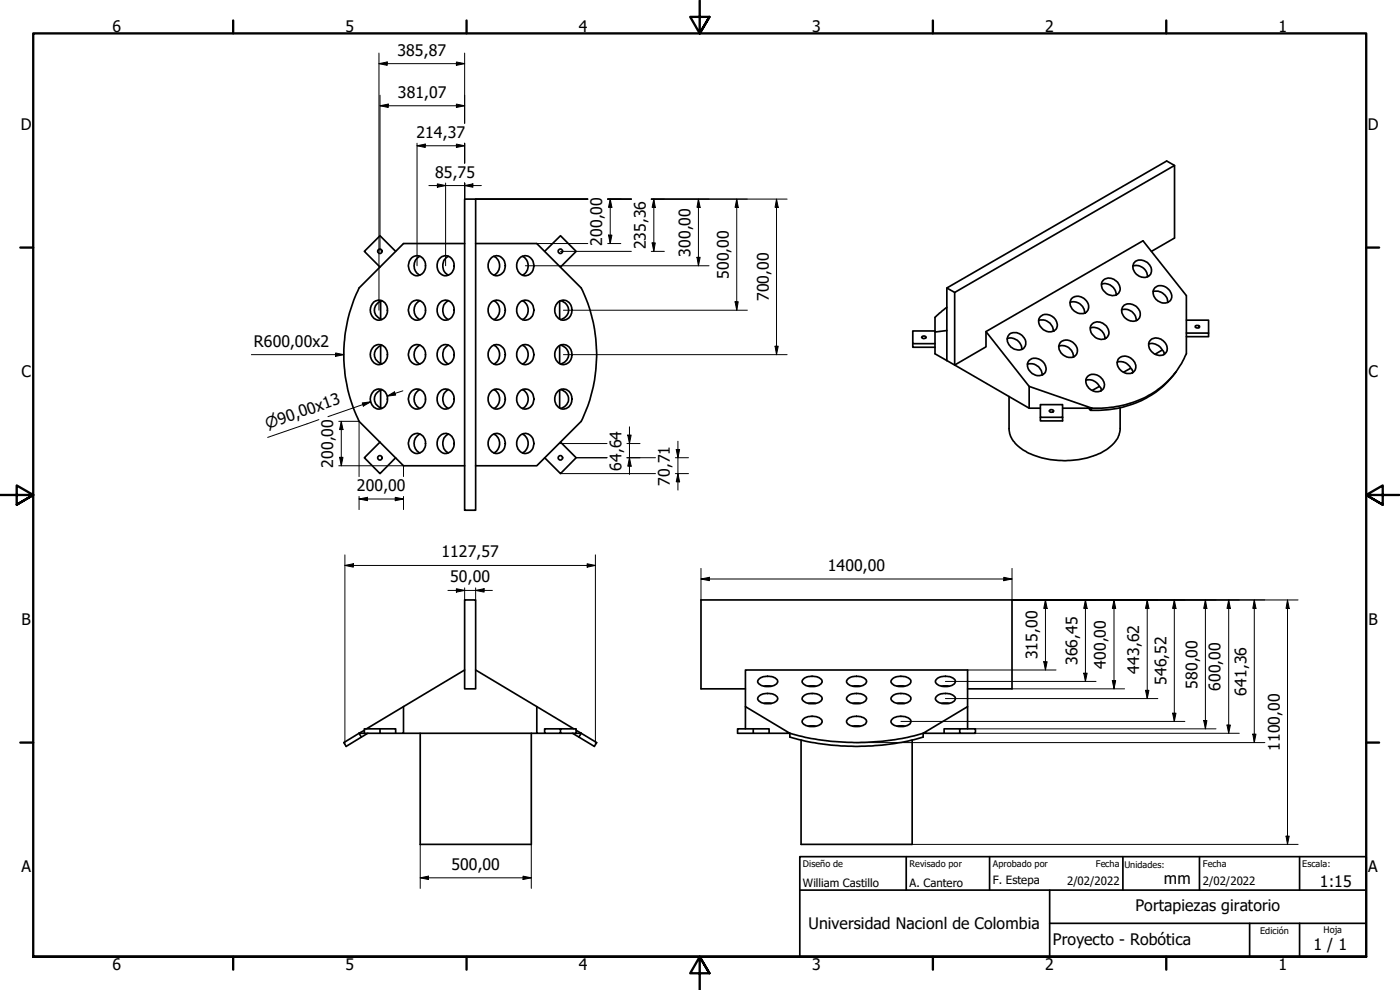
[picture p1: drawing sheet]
<svg xmlns="http://www.w3.org/2000/svg" width="420mm" height="297mm" viewBox="0 0 420 297" stroke-linecap="round" stroke-linejoin="round" font-family="sans-serif">
<!-- layer: Visible (ISO) -->
<g fill="none" stroke="#000" stroke-width=".51">
<path d="M139.4 59.7h3.3v93.4h-3.3zM352.5 49.6l-2.4-1.3-65.9 38.1v21.8M118.7 75.4l-4.7-4.7-4.7 4.7 4.7 4.7M123.5 77.4a2.6 2.6 0 0 1 3-.2 2.6 2.6 0 0 1 1.2 2.8 2.54 2.54 0 0 1-2.5 2.7 2.54 2.54 0 0 1-2.6-2.6l.2-1.6zM126 76.9a3.2 3.2 0 0 0 0 5.6M132 77.6a2.56 2.56 0 0 1 3-.5 2.56 2.56 0 0 1 1.3 2.9 2.57 2.57 0 0 1-2.8 2.7 2.57 2.57 0 0 1-2.3-3.1l.2-1.1zM134.6 76.9a3.2 3.2 0 0 0 0 5.6M139.4 73.1h-18.3l-13.3 13.3a46 46 0 0 0 0 40l13.3 13.3h18.3M142.7 73.1h18.4l13.3 13.3a45.4 45.4 0 0 1 0 40l-13.3 13.3h-18.4M147.3 77.6a2.54 2.54 0 0 1 3-.6 2.54 2.54 0 0 1 1.3 2.7 2.59 2.59 0 0 1-2.5 3 2.59 2.59 0 0 1-2.6-2.8l.1-1.2zM148.2 76.9a3.2 3.2 0 0 1 0 5.6M155.8 77.6a2.51 2.51 0 0 1 2.9-.7 2.51 2.51 0 0 1 1.5 2.5 2.62 2.62 0 0 1-1.3 2.9 2.62 2.62 0 0 1-3.1-.4 3.4 3.4 0 0 1 0-4.3z"/>
<path d="M156.8 76.9a3.2 3.2 0 0 1 0 5.6M163.4 75.4l4.8-4.7 4.7 4.7-4.7 4.7M340 79.8a3.4 3.4 0 0 1 4.4 3.2M340.7 78.5a3.2 3.2 0 0 1 3.7 .3 3.2 3.2 0 0 1 .8 3.5 3.1 3.1 0 0 1-5.1-1.5l-.1-.9 .2-.9zM345.6 75.4l6.9-4v-21.8l-66 38.1v21.8l22.4 13M112.1 90.7a2.66 2.66 0 0 1 3.2-.1 2.66 2.66 0 0 1 1 3 2.54 2.54 0 0 1-2.7 2.5 2.54 2.54 0 0 1-2.4-2.6v-1.1zM114.2 90.4a2.87 2.87 0 0 0-1.8 2.9 2.87 2.87 0 0 0 2.2 2.6M114.2 90.4v5.3M114.6 90.2l-.4 .2M123.5 90.7a2.66 2.66 0 0 1 3.2-.1 2.66 2.66 0 0 1 1 3 2.54 2.54 0 0 1-2.6 2.5 2.54 2.54 0 0 1-2.5-2.6l.2-1.7zM126 90.2a3.2 3.2 0 0 0 0 5.7M132.1 90.7a2.56 2.56 0 0 1 3.1-.2 2.56 2.56 0 0 1 1.1 2.8 2.58 2.58 0 0 1-2.8 2.8 2.58 2.58 0 0 1-2.3-3.2l.2-1.1z"/>
<path d="M134.6 90.2a3.2 3.2 0 0 0 0 5.7M147.4 90.7a2.56 2.56 0 0 1 3-.3 2.56 2.56 0 0 1 1.2 2.7 2.59 2.59 0 0 1-2.5 3 2.59 2.59 0 0 1-2.6-2.9l.3-1.6zM148.2 90.2a3.2 3.2 0 0 1 0 5.7M155.8 90.9a2.54 2.54 0 0 1 3-.6 2.54 2.54 0 0 1 1.4 2.8 2.59 2.59 0 0 1-2.5 3 2.59 2.59 0 0 1-2.6-2.9l.1-1.1zM156.8 90.2a3.2 3.2 0 0 1 0 5.7M167.3 90.9a2.59 2.59 0 0 1 3.1-.5 2.59 2.59 0 0 1 1.2 2.9 2.58 2.58 0 0 1-2.6 2.8 2.58 2.58 0 0 1-2.5-2.9l.1-1.1zM168 90.3v5.4M168.3 90.2a2.87 2.87 0 0 1 2.3 2.8 2.87 2.87 0 0 1-2.3 2.9M280.6 99.3h-6.7v3.8h6.7M284.2 92.2l-3.6 3v11l3.6 2M284.2 86.4l2.3 1.3M284.2 99.2l-3.6 .4"/>
<path d="M295.9 99.5l13 16.4 18.8 6.6h-8.8M311.7 96.1a3.5 3.5 0 0 1 4.4 3.3M312.2 95a3.2 3.2 0 0 1 3.8 .1 3.2 3.2 0 0 1 1 3.6 3.1 3.1 0 0 1-3.9 .2 3.1 3.1 0 0 1-1-3.7zM321.2 90.7a3.3 3.3 0 0 1 4.3 3.3M321.5 89.7a3.1 3.1 0 0 1 3.8-.2 3.1 3.1 0 0 1 1.1 3.7 3.1 3.1 0 0 1-5-1.2l-.3-1.2zM327.2 98.4a3.4 3.4 0 0 1 4.4 3.2M327.7 97.3a3.1 3.1 0 0 1 3.7 0 3.1 3.1 0 0 1 1.1 3.6 3 3 0 0 1-5-1l-.2-.7a1.85 1.85 0 0 1 .4-1.9zM330.6 85.3a3.4 3.4 0 0 1 4.4 3.2M331 84.3a3.1 3.1 0 0 1 3.6-.3 3.1 3.1 0 0 1 1.4 3.4 2.76 2.76 0 0 1-4.8-.2l-.6-1.2a1.89 1.89 0 0 1 .4-1.7zM336.6 92.9a3.3 3.3 0 0 1 4.4 3.3M337.3 91.6a3.2 3.2 0 0 1 3.7 .3 3.2 3.2 0 0 1 .9 3.6 3.1 3.1 0 0 1-5.2-1.5l-.1-1zM346.1 87.5a3.5 3.5 0 0 1 4.4 3.2"/>
<path d="M346.6 86.3a3.2 3.2 0 0 1 3.7 .2 3.2 3.2 0 0 1 1 3.5 3.1 3.1 0 0 1-3.8 .3 3.1 3.1 0 0 1-1-3.8zM356 99.9h6.7v1.1h-6.7M356 96.1h6.7v3.8M358.8 97.8a.64 .64 0 0 1 .7-.2 .64 .64 0 0 1 .4 .6 .62 .62 0 0 1-.7 .3 .62 .62 0 0 1-.4-.7zM112.1 104.1a2.64 2.64 0 0 1 3.1-.2 2.64 2.64 0 0 1 1.1 3 2.54 2.54 0 0 1-2.6 2.5 2.54 2.54 0 0 1-2.5-2.6v-1.1zM112.3 117.2a2.74 2.74 0 0 1 3.1 .3 2.74 2.74 0 0 1 .8 3.1 2.52 2.52 0 0 1-2.7 2.1 2.52 2.52 0 0 1-2.3-2.6l.2-1.6zM114.2 103.7a2.87 2.87 0 0 0-1.8 2.9 2.87 2.87 0 0 0 2.2 2.6M114.2 117.1a2.87 2.87 0 0 0-1.8 2.8 2.87 2.87 0 0 0 2.2 2.6M114.2 103.7v5.4M114.2 117.1v5.3M114.6 103.6l-.4 .1M114.6 116.9l-.4 .2"/>
<path d="M123.5 104.1a2.64 2.64 0 0 1 3.2-.2 2.64 2.64 0 0 1 1 3 2.54 2.54 0 0 1-2.6 2.5 2.54 2.54 0 0 1-2.5-2.6l.2-1.7zM123.5 117.4a2.64 2.64 0 0 1 3.2-.1 2.64 2.64 0 0 1 1 3 2.54 2.54 0 0 1-2.6 2.4 2.54 2.54 0 0 1-2.5-2.6l.2-1.6zM126 103.6a3.2 3.2 0 0 0 0 5.6M126 116.9a3.2 3.2 0 0 0 0 5.6M131.8 117.8a2.61 2.61 0 0 1 3.3-.7 2.61 2.61 0 0 1 1.2 3.2 2.55 2.55 0 0 1-2.8 2.4 2.55 2.55 0 0 1-2.3-2.8l.2-1.4zM132.1 104.1a2.61 2.61 0 0 1 3.2-.2 2.61 2.61 0 0 1 1 3 2.55 2.55 0 0 1-2.8 2.5 2.55 2.55 0 0 1-2.3-2.9l.2-1.4zM134.6 116.9a3.2 3.2 0 0 0 0 5.6M134.6 103.6a3.2 3.2 0 0 0 0 5.6M147.4 104.1a2.61 2.61 0 0 1 3.2-.2 2.61 2.61 0 0 1 1 3 2.54 2.54 0 0 1-2.6 2.5 2.54 2.54 0 0 1-2.5-2.6l.1-1.4zM147.4 117.4a2.61 2.61 0 0 1 3.2-.1 2.61 2.61 0 0 1 1 3 2.54 2.54 0 0 1-2.6 2.4 2.54 2.54 0 0 1-2.5-2.6l.1-1.4zM148.2 103.6a3.2 3.2 0 0 1 0 5.6M148.2 116.9a3.2 3.2 0 0 1 0 5.6"/>
<path d="M156 104.1a2.61 2.61 0 0 1 3.2-.2 2.61 2.61 0 0 1 .9 3 2.54 2.54 0 0 1-2.6 2.5 2.54 2.54 0 0 1-2.4-2.6l.1-1.4zM156.2 117.2a2.69 2.69 0 0 1 3.2 .3 2.69 2.69 0 0 1 .7 3.1 2.52 2.52 0 0 1-2.7 2.1 2.52 2.52 0 0 1-2.3-2.6l.3-1.9zM156.8 103.6a3.2 3.2 0 0 1 0 5.6M156.8 116.9a3.2 3.2 0 0 1 0 5.6M167.3 117.6a2.6 2.6 0 0 1 3.2-.4 2.6 2.6 0 0 1 1.1 3.1 2.54 2.54 0 0 1-2.6 2.4 2.54 2.54 0 0 1-2.5-2.6l.1-1.4zM167.4 104.1a2.61 2.61 0 0 1 3.2-.2 2.61 2.61 0 0 1 1 3 2.54 2.54 0 0 1-2.6 2.5 2.54 2.54 0 0 1-2.5-2.6l.1-1.4zM168 103.7v5.4M168 117v5.4M168.3 103.6a2.87 2.87 0 0 1 2.3 2.8 2.87 2.87 0 0 1-2.3 2.8M168.3 116.9a2.87 2.87 0 0 1 2.3 2.8 2.87 2.87 0 0 1-2.3 2.8M273.9 103.1v1.1h6.7M276.7 101a.61 .61 0 0 1 .7-.2 .61 .61 0 0 1 .4 .6 .59 .59 0 0 1-.7 .2 .59 .59 0 0 1-.4-.6z"/>
<path d="M284.2 108.2l2.3 1.3 9.4-5.4v-4.6l47.1-27.3 13 16.5v17.5a27.3 27.3 0 0 1-22.8 16l-5.5 .3-.4 .6-.6-.6M302.3 101.6a3.3 3.3 0 0 1 4.3 3.2M302.8 119v9.6a8.1 8.1 0 0 0 5 6.8 25.6 25.6 0 0 0 24.2-.5 8.1 8.1 0 0 0 4.2-6.3v-6.2M303 100.3a3.1 3.1 0 0 1 3.6 .2 3.1 3.1 0 0 1 .9 3.6 2.87 2.87 0 0 1-4.6-.5l-.5-1-.1-1zM308.4 109.3a3.5 3.5 0 0 1 4.3 3.2M308.9 108.1a3.2 3.2 0 0 1 3.7 .1 3.2 3.2 0 0 1 1 3.6 3.1 3.1 0 0 1-3.8 .3 3.1 3.1 0 0 1-1.1-3.8zM308.9 115.9v6.6h3.3M317.8 103.9a3.3 3.3 0 0 1 4.3 3.2M318.1 102.9a3.1 3.1 0 0 1 3.8-.2 3.1 3.1 0 0 1 1.1 3.6 3.1 3.1 0 0 1-5-1.2l-.2-1.2zM325.9 114.1a3.8 3.8 0 0 1 4.3 2.1l.3 1M326.4 113a3.2 3.2 0 0 1 3.7 .1 3.2 3.2 0 0 1 1.1 3.5 3.1 3.1 0 0 1-3.9 .3 3.1 3.1 0 0 1-1-3.8zM329.9 115.9l-2.1 1.2"/>
<path d="M335.3 108.7a3.6 3.6 0 0 1 4.3 2l.4 1M335.7 107.7a3.1 3.1 0 0 1 3.8-.2 3.1 3.1 0 0 1 1.1 3.7 3.1 3.1 0 0 1-5.2-1.5l-.1-.9zM339.3 110.5l-2.1 1.2M344.7 103.2a3.9 3.9 0 0 1 4.7 3.1M345.1 102.2a3.1 3.1 0 0 1 3.7-.2 3.1 3.1 0 0 1 1.4 3.3 2.76 2.76 0 0 1-4.8-.1l-.6-1.2a1.89 1.89 0 0 1 .3-1.8zM348.8 105l-2.2 1.3M353 111.5a28.8 28.8 0 0 1-24.8 11.6h-.9M114 132.6l-4.7 4.7 4.7 4.8 4.7-4.8M123.5 130.7a2.64 2.64 0 0 1 3.2-.1 2.64 2.64 0 0 1 1 3 2.54 2.54 0 0 1-2.6 2.5 2.54 2.54 0 0 1-2.5-2.6l.2-1.7zM126 130.2a3.2 3.2 0 0 0 0 5.7M132.1 130.7a2.61 2.61 0 0 1 3.2-.1 2.61 2.61 0 0 1 1 3 2.55 2.55 0 0 1-2.8 2.5 2.55 2.55 0 0 1-2.3-2.9l.2-1.4zM134.6 130.2a3.2 3.2 0 0 0 0 5.7"/>
<path d="M147.4 130.7a2.61 2.61 0 0 1 3.2-.1 2.61 2.61 0 0 1 1 3 2.54 2.54 0 0 1-2.6 2.5 2.54 2.54 0 0 1-2.5-2.6l.1-1.4zM148.2 130.2a3.2 3.2 0 0 1 0 5.7M155.8 130.9a2.54 2.54 0 0 1 3-.6 2.54 2.54 0 0 1 1.4 2.8 2.59 2.59 0 0 1-2.5 3 2.59 2.59 0 0 1-2.6-2.9l.1-1.1zM156.8 130.2a3.2 3.2 0 0 1 0 5.7M168.2 132.6l4.7 4.7-4.7 4.8-4.8-4.8M312.2 125.2v1.1h6.7v-4.9h-6.7v3.8h6.7M315.1 123l.4-.1a.45 .45 0 0 1 .7 .4 .45 .45 0 0 1-.7 .4l-.6-.3zM139.4 180h3.3v26.7h-3.3zM109.3 219.1l-1.5 .9M114 218.7v1.3h4.7M121.1 212v8h-2.4M121.1 212l-11.1 6.7"/>
<path d="M139.4 201l-18.3 11M142.7 201l29.5 17.7M161.1 212v8h2.3M168.2 218.7v1.3h-4.8v-1.3h9.5v1.3h-4.7M172.9 219.1l1.5 .9M223.7 218.7v-6.7l13.3 8h-6.2M223.7 206.7h-13.3v-26.7h93.3v26.7h-13.3M223.7 212v-11h66.7v11M226.1 218.7v1.3h4.7M227.6 203.9a4.3 4.3 0 0 1 5.7 .2l.1 .1a1.98 1.98 0 0 1-2.3 1.8 3.3 3.3 0 0 1-3.7-1.5zM227.7 209a4.3 4.3 0 0 1 5.6 .2l.1 .1a1.98 1.98 0 0 1-2.3 1.8 3.3 3.3 0 0 1-3.7-1.4zM229.3 205.9h2.2"/>
<path d="M229.3 211.1h2.2M240.9 215.9a4.3 4.3 0 0 1 5.7 .2l.1 .2a2.23 2.23 0 0 1-2.5 1.7 2.77 2.77 0 0 1-3.5-1.7zM240.9 209.1a4.3 4.3 0 0 1 5.7 .1l.1 .1a1.98 1.98 0 0 1-2.3 1.8 3.3 3.3 0 0 1-3.7-1.4zM240.9 203.9a4.3 4.3 0 0 1 5.7 .2l.1 .1a1.98 1.98 0 0 1-2.3 1.8 3.3 3.3 0 0 1-3.7-1.5zM242.6 217.9h2.3M242.6 211.1h2.3M242.6 205.9h2.3M254.3 209.1a4.3 4.3 0 0 1 5.7 .1v.1a2.25 2.25 0 0 1-2.8 1.8 2.84 2.84 0 0 1-3.1-1.4zM254.3 215.9a4.3 4.3 0 0 1 5.7 .2v.2a2.31 2.31 0 0 1-2.8 1.7 2.84 2.84 0 0 1-3.1-1.5zM254.3 203.9a4.3 4.3 0 0 1 5.7 .2v.1a2.25 2.25 0 0 1-2.8 1.8 2.84 2.84 0 0 1-3.1-1.5zM255.9 211.1h2.3M255.9 217.9h2.3"/>
<path d="M255.9 205.9h2.3M267.8 203.7a4.2 4.2 0 0 1 5.6 .5 2.27 2.27 0 0 1-2.9 1.8 2.81 2.81 0 0 1-3.1-1.5zM268 208.7a4.2 4.2 0 0 1 5.4 .6 2.27 2.27 0 0 1-2.9 1.8 2.81 2.81 0 0 1-3.1-1.4zM268 215.6a4.2 4.2 0 0 1 5.4 .6v.1a2.33 2.33 0 0 1-2.9 1.7 2.81 2.81 0 0 1-3.1-1.5zM269.2 205.9h2.3M269.2 211.1h2.3M269.2 217.9h2.3M281.2 208.8a4.2 4.2 0 0 1 5.5 .5 2.27 2.27 0 0 1-2.9 1.8 2.81 2.81 0 0 1-3.1-1.4zM281.2 203.7a4.2 4.2 0 0 1 5.5 .5 2.27 2.27 0 0 1-2.9 1.8 2.81 2.81 0 0 1-3.1-1.5zM282.6 211.1h2.3M282.6 205.9h2.3M288 218.7v1.3h-4.7v-1.3h9.4v1.3h-4.7"/>
<path d="M290.4 218.7v-6.7l-13.3 8h6.2M107.8 220l-4.6 2.8 .7 1.2 6.5-4M107.8 220h6.2M107.8 220l.7 1.2M109.3 220v-1.3h9.4v1.3M121.1 220h40M126.1 220v33.4h33.3v-33.4M171.8 220l1.9 1.2 .7-1.2M172.9 220h1.5M174.4 220l4.7 2.8-.7 1.2-4.7-2.8M226.1 220h-4.7v-1.3h9.4v1.3M237 220a73 73 0 0 0 40.1 0v1.2a73 73 0 0 1-40.1 0z"/>
<path d="M240.4 222v31.4h33.3v-31.4"/>
<circle cx="114" cy="75.4" r=".67"/>
<circle cx="168.2" cy="75.4" r=".67"/>
<circle cx="114" cy="137.4" r=".67"/>
<circle cx="168.2" cy="137.4" r=".67"/>
</g>
<!-- layer: Borde (ISO) -->
<g fill="none" stroke="#000" stroke-width=".7">
<path d="M70 6.1v3.9M140 6.1v3.9M210 0v10l-2.9-4.9h5.8l-2.9 4.9 2.9-4.9M280 6.1v3.9M350 6.1v3.9M6.1 74.3h3.9M410 74.3h3.9M0 148.5h10l-5-2.8v5.7l5-2.9-5 2.9M420 148.5h-10l5-2.8v5.7l-5-2.9 5 2.9M6.1 222.8h3.9M410 222.8h3.9M10 287.1v-277.1h400v277.1h-400h400"/>
<path d="M70 287.1v3.8M140 287.1v3.8M212.9 292l-2.9-4.9 2.9 4.9h-5.8l2.9-4.9v9.9M280 287.1v3.8M350 287.1v3.8"/>
</g>
<path d="M240 257h170v30.1h-170zM272 257v10.1M297 257v10.1M337 257v10.1M360 257v10.1M390 257v10.1M240 267.1h170M315 277h95M315 267.1v20M375 277v10.1M390 277v10.1" fill="none" stroke="#000" stroke-width=".51"/>
<!-- layer: Cota (ISO) -->
<g fill="none" stroke="#000" stroke-width=".3">
<path d="M113.7 19.1l2.5-.5v1zM113.7 19.1h25.7M113.7 15.9v77.2M137 18.6l2.4 .5-2.4 .5zM139.4 15.9v21.1M114 31.7l2.5-.5v1zM114 31.7h25.4M114 28.6v46.8M137 31.2l2.4 .5-2.4 .5zM125.2 43.7l2.4-.5v1zM125.2 43.7h14.2M125.2 43v36.7"/>
<path d="M128.7 55.7h15.8M131.3 55.2l2.4 .5-2.4 .5zM133.7 54.9v24.8M137 43.2l2.4 .5-2.4 .5zM139.4 55.7l2.5-.5v1zM139.4 43v5.9M139.4 54.9v4.8M142.7 59.7h33.7M182.4 59.7h7.1M183.1 59.7l.5 2.5h-1zM183.1 59.7v13.4M195.5 59.7h40.7"/>
<path d="M196.2 59.7l.5 2.5h-1zM196.2 59.7v15.7M209.6 59.7l.5 2.5h-.9zM209.6 59.7v20M221.1 59.7l.5 2.5h-1zM221.1 59.7v33.4M233 59.7l.6 2.5h-1zM233 59.7v46.7M157.7 79.7h55.1M161.1 73.1h15.3M168.2 75.4h21.3M182.4 73.1h3.9"/>
<path d="M182.6 70.5h1l-.5 2.6zM195.5 75.4h3.9M195.7 72.9h1l-.5 2.5zM209.2 77.2h.9l-.5 2.5zM169.1 93.1h55.2M220.6 90.5h1l-.5 2.6zM75.4 106.4h27.8M100.7 105.9l2.5 .5-2.5 .5zM116.2 118.9l2.2-1.3 .3 .9zM120.9 117.3l-4.7 1.6M169.1 106.4h67.1M232.6 103.9h1l-.6 2.5z"/>
<path d="M95.7 125.9l-15.4 5.3M101.7 139.7h19.4v3.3M101.7 126.4h6.1v16.6M101.9 137.2h1l-.5 2.5zM102.4 126.4l.5 2.5h-1zM102.4 126.4v13.3M108.7 120.9l2.6-.3-2.3 1.2zM108.9 121.4l2.4-.8-12.9 4.4M167.8 133.1h14.4M172.9 137.3h9.3M188.2 137.3h8.5M188.2 133.1h3.9"/>
<path d="M188.4 130.5h1l-.5 2.6zM188.9 137.3l.5 2.6h-1zM188.9 128.1v14.3M202.7 137.3h3.9M202.9 134.9h1.1l-.5 2.4zM203.5 132.4v14.7M107.8 149.7l2.5-.5v1zM107.8 149.7h13.3M107.8 149v3.9M118.6 149.2l2.5 .5-2.5 .5zM121.1 149v3.9M168.2 142.1h28.5"/>
<path d="M202.7 142.1h3.9M203.5 142.1l.5 2.5h-1.1zM103.5 169.7l2.5-.6v1.1zM103.5 169.7h75.2M103.5 166.5v56.9M134.4 177.2h13.4M137 176.6l2.4 .6-2.4 .5zM139.4 176.4v3.6M142.7 177.2l2.6-.6v1.1zM142.7 176.4v3.6M176.2 169.1l2.5 .6-2.5 .5zM178.7 166.5v56.9"/>
<path d="M210.4 173.7l2.5-.5v1zM210.4 173.7h93.3M210.4 170.5v9.5M301.2 173.2l2.5 .5-2.5 .5zM303.7 170.5v9.5h85.9M313.2 198.6h1.1l-.5 2.4zM313.8 180l.5 2.5h-1.1zM313.8 180v21M325.8 180l.5 2.5h-1.1zM325.8 180v24.5M334.3 180l.5 2.5h-1zM334.3 180v26.7"/>
<path d="M344.3 180l.5 2.5h-1zM344.3 180v29.6M352.4 180l.5 2.5h-1zM352.4 180v36.5M361.8 180l.4 2.5h-.9zM361.8 180v38.7M368.7 180l.6 2.5h-1.1zM368.7 180v40M376.4 180l.5 2.5h-.9zM376.4 180v42.8M386.4 180l.5 2.5h-.9zM386.4 180v73.4"/>
<path d="M270.4 216.5h85.2M283.7 204.5h45.2M283.7 209.6h63.8M290.4 201h26.5M292.7 218.7h72.2M303.7 206.7h33.8M325.2 202h1.1l-.5 2.5zM333.8 204.2h1l-.5 2.5zM343.8 207.1h1l-.5 2.5zM351.9 214h1l-.5 2.5zM361.3 216.2h.9l-.4 2.5zM368.2 217.5h1.1l-.6 2.5z"/>
<path d="M257 222.8h122.6M292.7 220h79.2M376 220.3h.9l-.5 2.5zM126.1 253.4v13.2M159.4 253.4v13.2M273.7 253.4h115.9M386 250.9h.9l-.5 2.5zM126.1 263.4l2.5-.5v1zM126.1 263.4h33.3M157 262.9l2.4 .5-2.4 .5z"/>
</g>
<g fill="#000">
<path d="M113.7 19.1l2.5-.5v1z" fill-rule="evenodd"/>
<path d="M137 18.6l2.4 .5-2.4 .5z" fill-rule="evenodd"/>
<path d="M114 31.7l2.5-.5v1z" fill-rule="evenodd"/>
<path d="M137 31.2l2.4 .5-2.4 .5z" fill-rule="evenodd"/>
<path d="M125.2 43.7l2.4-.5v1z" fill-rule="evenodd"/>
<path d="M131.3 55.2l2.4 .5-2.4 .5z" fill-rule="evenodd"/>
<path d="M137 43.2l2.4 .5-2.4 .5z" fill-rule="evenodd"/>
<path d="M139.4 55.7l2.5-.5v1z" fill-rule="evenodd"/>
<path d="M182.6 70.5h1l-.5 2.6z" fill-rule="evenodd"/>
<path d="M183.1 59.7l.5 2.5h-1z" fill-rule="evenodd"/>
<path d="M195.7 72.9h1l-.5 2.5z" fill-rule="evenodd"/>
<path d="M196.2 59.7l.5 2.5h-1z" fill-rule="evenodd"/>
<path d="M209.2 77.2h.9l-.5 2.5z" fill-rule="evenodd"/>
<path d="M209.6 59.7l.5 2.5h-.9z" fill-rule="evenodd"/>
<path d="M221.1 59.7l.5 2.5h-1z" fill-rule="evenodd"/>
<path d="M233 59.7l.6 2.5h-1z" fill-rule="evenodd"/>
<path d="M220.6 90.5h1l-.5 2.6z" fill-rule="evenodd"/>
<path d="M100.7 105.9l2.5 .5-2.5 .5z" fill-rule="evenodd"/>
<path d="M116.2 118.9l2.2-1.3 .3 .9z" fill-rule="evenodd"/>
<path d="M232.6 103.9h1l-.6 2.5z" fill-rule="evenodd"/>
<path d="M101.9 137.2h1l-.5 2.5z" fill-rule="evenodd"/>
<path d="M102.4 126.4l.5 2.5h-1z" fill-rule="evenodd"/>
<path d="M108.7 120.9l2.6-.3-2.3 1.2z" fill-rule="evenodd"/>
<path d="M188.4 130.5h1l-.5 2.6z" fill-rule="evenodd"/>
<path d="M188.9 137.3l.5 2.6h-1z" fill-rule="evenodd"/>
<path d="M202.9 134.9h1.1l-.5 2.4z" fill-rule="evenodd"/>
<path d="M107.8 149.7l2.5-.5v1z" fill-rule="evenodd"/>
<path d="M118.6 149.2l2.5 .5-2.5 .5z" fill-rule="evenodd"/>
<path d="M203.5 142.1l.5 2.5h-1.1z" fill-rule="evenodd"/>
<path d="M103.5 169.7l2.5-.6v1.1z" fill-rule="evenodd"/>
<path d="M137 176.6l2.4 .6-2.4 .5z" fill-rule="evenodd"/>
<path d="M142.7 177.2l2.6-.6v1.1z" fill-rule="evenodd"/>
<path d="M176.2 169.1l2.5 .6-2.5 .5z" fill-rule="evenodd"/>
<path d="M210.4 173.7l2.5-.5v1z" fill-rule="evenodd"/>
<path d="M301.2 173.2l2.5 .5-2.5 .5z" fill-rule="evenodd"/>
<path d="M313.2 198.6h1.1l-.5 2.4z" fill-rule="evenodd"/>
<path d="M313.8 180l.5 2.5h-1.1z" fill-rule="evenodd"/>
<path d="M325.8 180l.5 2.5h-1.1z" fill-rule="evenodd"/>
<path d="M334.3 180l.5 2.5h-1z" fill-rule="evenodd"/>
<path d="M344.3 180l.5 2.5h-1z" fill-rule="evenodd"/>
<path d="M352.4 180l.5 2.5h-1z" fill-rule="evenodd"/>
<path d="M361.8 180l.4 2.5h-.9z" fill-rule="evenodd"/>
<path d="M368.7 180l.6 2.5h-1.1z" fill-rule="evenodd"/>
<path d="M376.4 180l.5 2.5h-.9z" fill-rule="evenodd"/>
<path d="M386.4 180l.5 2.5h-.9z" fill-rule="evenodd"/>
<path d="M325.2 202h1.1l-.5 2.5z" fill-rule="evenodd"/>
<path d="M333.8 204.2h1l-.5 2.5z" fill-rule="evenodd"/>
<path d="M343.8 207.1h1l-.5 2.5z" fill-rule="evenodd"/>
<path d="M351.9 214h1l-.5 2.5z" fill-rule="evenodd"/>
<path d="M361.3 216.2h.9l-.4 2.5z" fill-rule="evenodd"/>
<path d="M368.2 217.5h1.1l-.6 2.5z" fill-rule="evenodd"/>
<path d="M376 220.3h.9l-.5 2.5z" fill-rule="evenodd"/>
<path d="M386 250.9h.9l-.5 2.5z" fill-rule="evenodd"/>
<path d="M126.1 263.4l2.5-.5v1z" fill-rule="evenodd"/>
<path d="M157 262.9l2.4 .5-2.4 .5z" fill-rule="evenodd"/>
</g>
<g font-size="4.8">
<text x="33.7" y="9.6">6</text>
<text x="103.7" y="9.6">5</text>
<text x="173.7" y="9.6">4</text>
<text x="243.7" y="9.6">3</text>
<text x="313.7" y="9.6">2</text>
<text x="383.7" y="9.6">1</text>
<text x="119.3" y="16.7">385,87</text>
<text x="119.4" y="29.3">381,07</text>
<text x="6.2" y="38.9">D</text>
<text x="125" y="41.3">214,37</text>
<text x="410.5" y="38.9">D</text>
<text x="130.6" y="53.3">85,75</text>
<text x="180.7" y="73.7" transform="rotate(-90 180.7 73.7)">200,00</text>
<text x="193.8" y="74.9" transform="rotate(-90 193.8 74.9)">235,36</text>
<text x="207.3" y="77" transform="rotate(-90 207.3 77)">300,00</text>
<text x="218.7" y="83.7" transform="rotate(-90 218.7 83.7)">500,00</text>
<text x="230.7" y="90.3" transform="rotate(-90 230.7 90.3)">700,00</text>
<text x="76.2" y="104">R600,00x2</text>
<text x="6.4" y="113.1">C</text>
<text x="410.7" y="113.1">C</text>
<text x="100" y="140.4" transform="rotate(-90 100 140.4)">200,00</text>
<text x="186.5" y="141.2" transform="rotate(-90 186.5 141.2)">64,64</text>
<text x="107.1" y="147.3">200,00</text>
<text x="201" y="145.7" transform="rotate(-90 201 145.7)">70,71</text>
<text x="132.5" y="167.2">1127,57</text>
<text x="248.5" y="171.4">1400,00</text>
<text x="135.1" y="174.7">50,00</text>
<text x="6.4" y="187.4">B</text>
<text x="410.7" y="187.4">B</text>
<text x="311.3" y="197.9" transform="rotate(-90 311.3 197.9)">315,00</text>
<text x="323.3" y="199.6" transform="rotate(-90 323.3 199.6)">366,45</text>
<text x="331.9" y="200.6" transform="rotate(-90 331.9 200.6)">400,00</text>
<text x="341.9" y="202.1" transform="rotate(-90 341.9 202.1)">443,62</text>
<text x="350.1" y="205.5" transform="rotate(-90 350.1 205.5)">546,52</text>
<text x="359.3" y="206.7" transform="rotate(-90 359.3 206.7)">580,00</text>
<text x="366.3" y="207.3" transform="rotate(-90 366.3 207.3)">600,00</text>
<text x="374.1" y="208.7" transform="rotate(-90 374.1 208.7)">641,36</text>
<text x="384" y="225.3" transform="rotate(-90 384 225.3)">1100,00</text>
<text x="6.4" y="261.7">A</text>
<text x="135.5" y="261">500,00</text>
<text x="410.7" y="261.7">A</text>
<text x="349.3" y="265.2">mm</text>
<text x="396.1" y="266.2">1:15</text>
<text x="340.8" y="273.3">Portapiezas giratorio</text>
<text x="242.6" y="278.9">Universidad Nacionl de Colombia</text>
<text x="316" y="283.5">Proyecto - Robótica</text>
<text x="394.2" y="285">1 / 1</text>
<text x="33.7" y="290.9">6</text>
<text x="103.7" y="290.9">5</text>
<text x="173.7" y="290.9">4</text>
<text x="243.7" y="290.9">3</text>
<text x="313.7" y="290.9">2</text>
<text x="383.7" y="290.9">1</text>
</g>
<text font-size="4.6" x="80.3" y="128.7" transform="rotate(-19 80.3 128.7)">⌀90,00x13</text>
<g font-size="3.4">
<text x="241" y="266">William Castillo</text>
<text x="273" y="266">A. Cantero</text>
<text x="298" y="265.4">F. Estepa</text>
<text x="320.2" y="265.5">2/02/2022</text>
<text x="361" y="265.5">2/02/2022</text>
</g>
<g font-size="2.7">
<text x="241" y="260.2">Diseño de</text>
<text x="273" y="260.1">Revisado por</text>
<text x="298" y="260.1">Aprobado por</text>
<text x="328.9" y="260.1">Fecha</text>
<text x="337.4" y="260.3">Unidades:</text>
<text x="361" y="260.1">Fecha</text>
<text x="390.8" y="260.2">Escala:</text>
<text x="378.2" y="280.3">Edición</text>
<text x="397.2" y="280">Hoja</text>
</g>
</svg>
